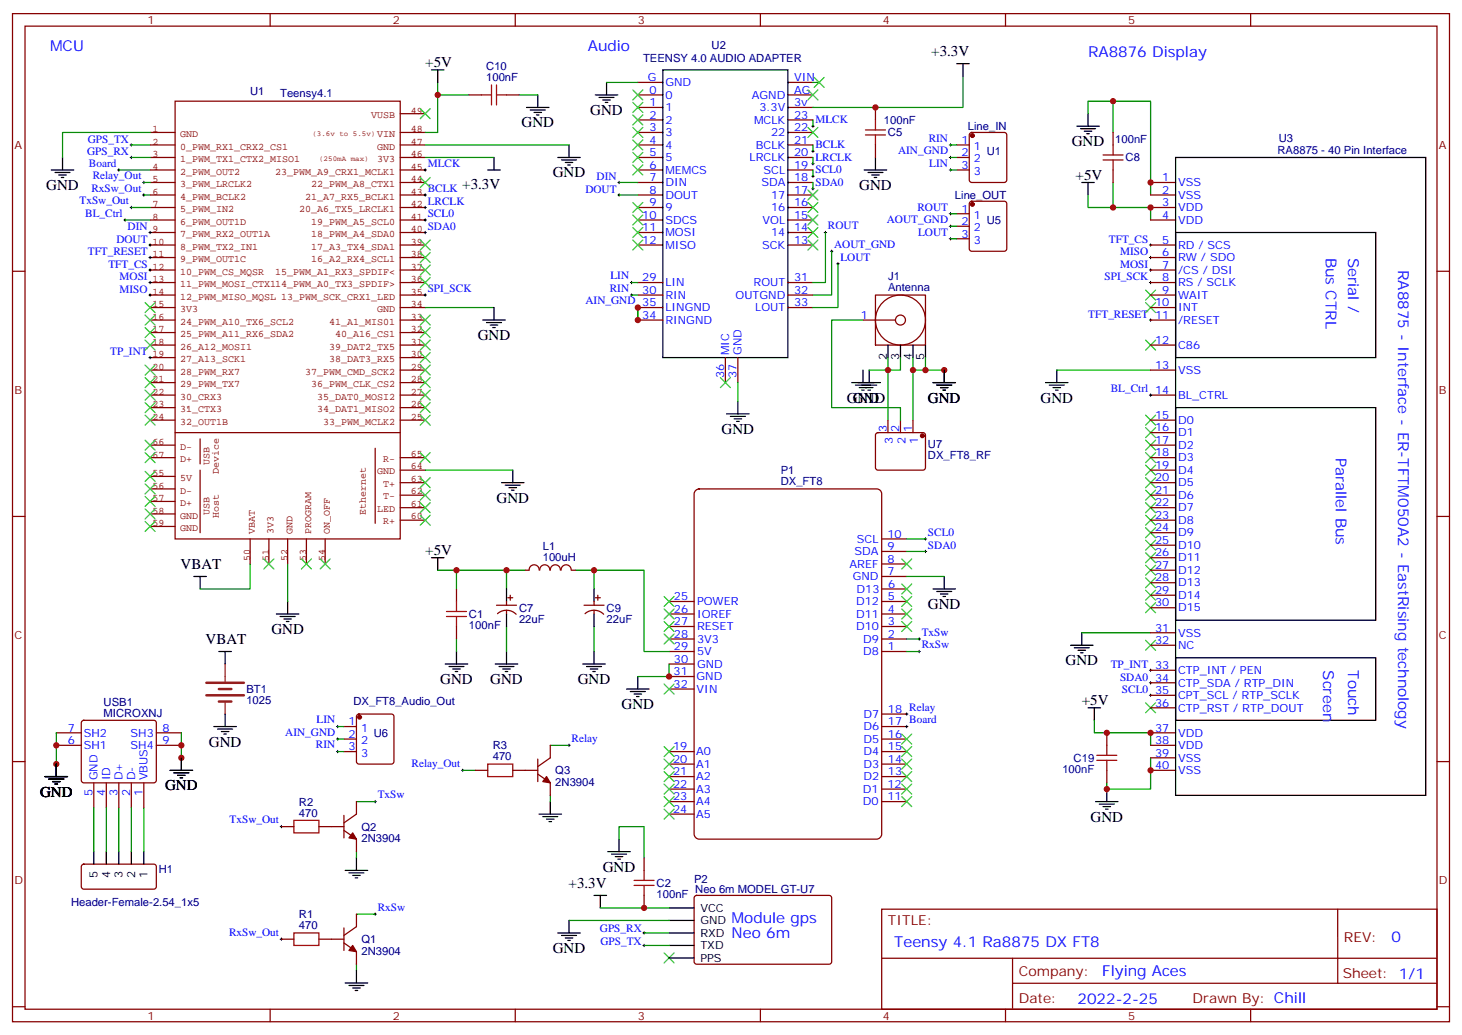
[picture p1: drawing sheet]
<svg xmlns="http://www.w3.org/2000/svg" width="412mm" height="292mm" viewBox="0 0 412 292" stroke-linecap="round" stroke-linejoin="round" font-family="sans-serif">
<g fill="none" stroke="#870000" stroke-width=".35">
<path d="M3.5 3.8h405.4v284.4h-405.4zM7.1 7.4h398.2v277.3h-398.2zM76.2 3.8v3.6M145.3 3.8v3.6M214.5 3.8v3.6M283.6 3.8v3.6M352.8 3.8v3.6M132.3 26.8h3.5M142.9 26.8h3.5M179.9 23.2h7.1M179.9 26.8h7.1M179.9 30.3h7.1"/>
<path d="M179.9 33.8h7.1M179.9 37.4h7.1M222.2 23.2h7.1M222.2 26.8h7.1M222.2 30.3h7.1M222.2 33.8h7.1M222.2 37.4h7.1M246.9 30.3v3.5M273.6 37.6l.5-.2h9.2l.5 .2 .2 .5v12.7l-.2 .5-.5 .2h-9.2l-.5-.3-.2-.4v-12.7zM314 37.4v3.5M179.9 40.9h7.1M179.9 44.4h7.1"/>
<path d="M179.9 47.9h7.1M179.9 51.5h7.1M179.9 55h7.1M179.9 58.5h7.1M222.2 40.9h7.1M222.2 44.4h7.1M222.2 47.9h7.1M222.2 51.5h7.1M222.2 55h7.1M222.2 58.5h7.1M246.9 40.9v3.5M269.9 40.9h3.5"/>
<path d="M269.9 44.4h3.5M269.9 47.9h3.5M273.6 57l.5-.2h9.2l.5 .2 .2 .5v12.7l-.2 .5-.5 .2h-9.2l-.5-.3-.2-.4v-12.7zM314 47.9v3.6M324.6 51.5h7M324.6 55h7M324.6 58.5h7M3.5 76.5h3.6M179.9 62.1h7.1M179.9 65.6h7.1M179.9 69.1h7.1M179.9 79.7h7.1"/>
<path d="M222.2 62.1h7.1M222.2 65.6h7.1M222.2 69.1h7.1M222.2 79.7h7.1M269.9 60.3h3.5M269.9 63.8h3.5M269.9 67.3h3.5M324.6 62.1h7M324.6 69.1h7M324.6 79.7h7M324.6 72.6h7M324.6 76.2h7"/>
<path d="M405.3 76.5h3.6M179.9 83.2h7.1M179.9 90.3h7.1M179.9 86.7h7.1M222.2 83.2h7.1M222.2 86.7h7.1M243.4 90.3h9.2M246.9 83.2h14.2v14.1h-14.2zM324.6 83.2h7M324.6 90.3h7M324.6 86.7h7M324.6 97.3h7"/>
<path d="M204.6 100.9v7M208.1 100.9v7M250.5 118.5v3.5M254 118.5v3.5M257.5 118.5v3.5M324.6 104.4h7M324.6 111.4h7M324.6 118.5h7M247.2 122.2l.4-.2h12.7l.5 .2 .3 .5-.1 9.5-.7 .4-12.9-.1-.5-.6v-9.2zM324.6 122h7M324.6 125.6h7M324.6 129.1h7"/>
<path d="M324.6 132.6h7M324.6 136.1h7M324.6 139.7h7M3.5 145.7h3.6M248.7 159.1h7.1M248.7 155.5h7.1M248.7 152h7.1M324.6 143.2h7M324.6 146.7h7M324.6 150.2h7M324.6 153.8h7M324.6 157.3h7"/>
<path d="M405.3 145.7h3.6M128.8 166.1v3.6M128.8 176.7v3.5M140.1 170.7h5.6M140.3 173.1a3.8 3.8 0 0 1 5.3 .2M142.9 169.7v1M142.9 172.1v1.1M143.2 168.6h1.4M143.9 167.9v1.4M148.2 160.8h1M149.3 160.8a1.41 1.41 0 0 1 1.4-1.5 1.41 1.41 0 0 1 1.4 1.5M152.3 160.8a1.41 1.41 0 0 1 1.4-1.5 1.41 1.41 0 0 1 1.4 1.5"/>
<path d="M155.2 160.8a1.41 1.41 0 0 1 1.5-1.5 1.41 1.41 0 0 1 1.4 1.5M158.3 160.8a1.41 1.41 0 0 1 1.4-1.5 1.41 1.41 0 0 1 1.4 1.5M161.2 160.8h1.1M164.7 170.7h5.7M165 173.1a3.8 3.8 0 0 1 5.3 .2M167.6 169.7v1M167.6 172.1v1.1M167.9 168.6h1.4M168.6 167.9v1.4M188.7 176.7h7.1M188.7 173.2h7.1M188.7 169.7h7.1"/>
<path d="M248.7 176.7h7.1M248.7 173.2h7.1M248.7 169.7h7.1M248.7 166.1h7.1M248.7 162.6h7.1M324.6 160.8h7M324.6 164.4h7M324.6 167.9h7M324.6 171.4h7M324.6 178.5h7M188.7 183.8h7.1M188.7 180.2h7.1"/>
<path d="M188.7 187.3h7.1M188.7 190.8h7.1M188.7 194.3h7.1M248.7 183.8h7.1M248.7 180.2h7.1M324.6 182h7M324.6 189.1h7M324.6 192.6h7M324.6 196.1h7M324.6 199.6h7M3.5 214.8h3.6M15.9 206.7h7"/>
<path d="M15.9 210.2h7M23.2 203.4l.4-.2h19.8l.5 .2 .2 .5v16.2l-.2 .5-.5 .2h-19.8l-.5-.2-.2-.5v-16.2zM44.1 206.7h7.1M44.1 210.2h7.1M97 212h3.5M97 208.5h3.5M97 204.9h3.5M100.8 201.6l.4-.2h9.2l.5 .2 .2 .5v12.7l-.2 .5-.5 .2h-9.2l-.5-.2-.2-.5v-12.7zM134.1 217.3h3.5M144.6 217.3h7.1M151.7 218.3l3.5 2.5v3.5M151.7 214.1v6.4"/>
<path d="M155.2 210.2v3.5l-3.5 2.5M188.7 219h7.1M188.7 215.5h7.1M188.7 212h7.1M248.7 219h7.1M248.7 215.5h7.1M248.7 212h7.1M248.7 208.5h7.1M248.7 204.9h7.1M248.7 201.4h7.1M312.2 206.7v3.5M312.2 217.3v3.5"/>
<path d="M324.6 206.7h7M324.6 210.2h7M324.6 213.7h7M324.6 217.3h7M405.3 214.8h3.6M26.5 220.8v7.1M30 220.8v7.1M33.5 220.8v7.1M37 220.8v7.1M40.6 220.8v7.1M79.4 233.2h3.5M90 233.2h7"/>
<path d="M97 234.2l3.5 2.5v3.5M97 230v6.3M100.5 226.1v3.5l-3.5 2.5M188.7 226.1h7.1M188.7 222.6h7.1M188.7 229.6h7.1M248.7 226.1h7.1M248.7 222.6h7.1M23.2 243.9l.4-.2 20.1 .1 .4 .6-.1 6-.6 .4-20-.1-.5-.6v-5.7zM100.5 257.8v3.6l-3.5 2.4M181.7 242v3.5M181.7 252.6v3.5"/>
<path d="M196 252.8l.5-.2h37.7l.4 .7-.1 18.2-.6 .5-37.7-.1-.4-.6v-18zM248.7 256.4h156.6v28.3h-156.6zM377.3 256.5v20.8M79.4 264.9h3.5M90 264.9h7M97 266l3.5 2.4v3.6M97 261.7v6.4M248.7 270.3h156.5M285.6 277.3h119.6M285.6 270.3v14.1M3.5 284h3.6M76.2 284.7v3.5"/>
<path d="M145.3 284.7v3.5M214.5 284.7v3.5M283.6 284.7v3.5M352.8 284.7v3.5M405.3 284h3.6"/>
<circle cx="254" cy="90.3" r="7.1"/>
<circle cx="254" cy="90.3" r="1.41"/>
</g>
<g fill="none" stroke="#000" stroke-width=".35">
<path d="M121.7 19.7h3.5M123.5 19.7v3.5M187 19.7h35.2v81.2h-35.2zM269.9 18h3.5M271.6 18v3.5M148.5 30.3h6.4M149.6 31h4.2M150.6 31.7h2.2M151.3 32.4h.7M151.7 26.8v3.5M167.9 26.8h6.4M169 27.5h4.2"/>
<path d="M170 28.2h2.2M170.7 28.9h.7M171.1 23.2v3.6M303.7 35.6h6.4M304.8 36.3h4.2M305.9 37h2.1M306.6 37.7h.7M306.9 32.1v3.5M14.5 47.9h6.3M15.5 48.6h4.3M16.6 49.4h2.1M17.3 50.1h.7"/>
<path d="M17.6 44.4v3.5M137.6 47.9h3.5M139.3 44.4v3.5M157.3 44.4h6.4M158.4 45.1h4.2M159.5 45.8h2.1M160.2 46.5h.7M160.5 40.9v3.5M243.8 47.9h6.3M244.8 48.6h4.3M245.9 49.4h2.1M246.6 50.1h.7"/>
<path d="M246.9 44.4v3.5M305.2 51.5h3.5M306.9 51.5v3.5M331.6 44.4h70.6v179.9h-70.6zM331.6 65.6h56.5v35.3h-56.5zM136.2 90.3h6.3M137.2 91h4.3M138.3 91.7h2.1M139 92.4h.7M139.3 86.7v3.6M250.5 97.3v3.6M254 97.3v3.6"/>
<path d="M257.5 97.3v3.6M261.1 97.3v3.6M205 116.7h6.3M206 117.4h4.3M207.1 118.1h2.1M207.8 118.9h.7M208.1 113.2v3.5M242 107.9h6.4M243.1 108.6h4.2M244.1 109.3h2.1M244.8 110h.7M245.2 104.4v3.5"/>
<path d="M263.2 107.9h6.3M264.2 108.6h4.3M265.3 109.3h2.1M266 110h.7M266.3 104.4v3.5M294.9 107.9h6.4M296 108.6h4.2M297 109.3h2.2M297.7 110h.7M298.1 104.4v3.5M331.6 115h56.5v59.9h-56.5zM141.5 136.1h6.3"/>
<path d="M142.5 136.8h4.3M143.6 137.5h2.1M144.3 138.3h.7M144.6 132.6v3.5M121.7 157.3h3.5M123.5 157.3v3.5M54.7 162.6h3.5M56.4 162.6v3.5M78 173.2h6.3M79 173.9h4.3M80.1 174.6h2.1M80.8 175.3h.7"/>
<path d="M81.1 169.7v3.5M142.9 166.1v3.6M142.9 173.2v3.5M167.6 166.1v3.6M167.6 173.2v3.5M263.2 166.1h6.3M264.2 166.8h4.3M265.3 167.5h2.1M266 168.2h.7M266.3 162.6v3.5M305.2 178.5v3.5M61.7 183.8h3.6"/>
<path d="M63.5 183.8v3.5M125.6 187.3h6.3M126.6 188h4.3M127.7 188.7h2.1M128.4 189.4h.7M128.8 183.8v3.5M139.7 187.3h6.3M140.8 188h4.2M141.8 188.7h2.1M142.5 189.4h.7M142.9 183.8v3.5M164.4 187.3h6.3"/>
<path d="M165.5 188h4.2M166.5 188.7h2.1M167.2 189.4h.7M167.6 183.8v3.5M176.7 194.3h6.4M177.8 195.1h4.2M178.9 195.8h2.1M179.6 196.5h.7M179.9 190.8v3.5M302 182h6.3M303 182.7h4.3M304.1 183.4h2.1"/>
<path d="M304.8 184.1h.7M306.9 199.6h3.5M308.7 199.6v3.6M331.6 185.5h56.5v17.7h-56.5zM12.7 219h6.3M13.8 219.7h4.2M15.9 215.5v3.5M48 217.3h6.3M49 218h4.3M50.1 218.7h2.1M50.8 219.4h.7M51.2 213.7v3.6"/>
<path d="M60.3 204.9h6.4M61.4 205.6h4.2M62.4 206.3h2.2M63.1 207h.8M63.5 201.4v3.5M14.8 220.5h2.1M15.5 221.2h.7M152 229.6h6.4M153.1 230.3h4.2M154.2 231h2.1M154.9 231.7h.7M155.2 226.1v3.5"/>
<path d="M174.6 236.7v3.5M309 226.1h6.4M310.1 226.8h4.2M311.1 227.5h2.2M311.9 228.2h.7M312.2 222.6v3.5M26.5 240.2v3.5M30 240.2v3.5M33.5 240.2v3.5M37 240.2v3.5M40.6 240.2v3.5M97.4 245.5h6.3"/>
<path d="M98.4 246.2h4.3M99.5 246.9h2.1M100.2 247.6h.7M100.5 242v3.5M160.5 259.6v3.5M167.6 252.6h3.5M169.3 252.6v3.5M171.4 240.2h6.4M172.5 240.9h4.2M173.6 241.6h2.1M174.3 242.3h.7M188.7 256.1h7.1"/>
<path d="M188.7 259.6h7.1M97.4 277.2h6.3M98.4 278h4.3M99.5 278.7h2.1M100.2 279.4h.7M100.5 273.7v3.5M157.3 263.1h6.4M158.4 263.8h4.2M159.5 264.5h2.1M160.2 265.3h.7M188.7 263.1h7.1M188.7 266.7h7.1"/>
<path d="M188.7 270.2h7.1"/>
</g>
<g fill="none" stroke="#008700" stroke-width=".35">
<path d="M42.3 37.4h-24.7v7M123.5 23.2v14.2h-3.6M123.5 26.8h8.8M146.4 26.8h5.3M171.1 23.2h8.8M229.3 23.2h1.8M229.3 33.8v1.8M271.6 21.5v8.8h-42.3M306.9 32.1v-3.6h17.7v26.5M314 28.5v8.9M33.5 47.9h8.8M37 40.9h5.3"/>
<path d="M37 44.4h5.3M37 58.5h5.3M40.6 51.5h1.7M40.6 55h1.7M119.9 40.9h40.6M119.9 44.4h19.4M174.6 51.5h5.3M174.6 55h5.3M229.3 40.9v1.8M229.3 44.4v1.8M229.3 47.9v1.8M229.3 51.5v1.7"/>
<path d="M268.1 40.9h1.8M268.1 44.4h1.8M268.1 47.9h1.8M306.9 55v3.5h17.7v3.6M314 51.5v7M35.3 62.1h7M178.2 79.7h1.7M232.8 65.6v14.1h-3.5M234.6 70.9v12.3h-5.3M236.4 74.4v12.3h-7.1M268.1 60.3h1.8M268.1 63.8h1.8"/>
<path d="M268.1 67.3h1.8M119.9 86.7h19.4M178.2 83.2h1.7M179.9 86.7v3.6M243.4 90.3h-8.8v24.7h19.4v3.5M208.1 107.9v5.3M250.5 100.9v17.6M254 100.9v3.5h-8.8M257.5 100.9v17.6M261.1 100.9v3.5h-3.6M261.1 104.4h5.2M298.1 104.4h26.5"/>
<path d="M119.9 132.6h24.7M70.6 159.1v7h-14.2M81.1 159.1v10.6M255.8 152h5.3M255.8 155.5h5.3M123.5 160.8h24.7M128.8 160.8v5.3M142.9 160.8v5.3M142.9 176.7v7.1M162.3 160.8h19.4v23h7M167.6 160.8v5.3M167.6 176.7v7.1"/>
<path d="M255.8 162.6h10.5M305.2 178.5h19.4M128.8 180.2v3.6M188.7 187.3v3.5h-8.8M255.8 180.2h3.5M255.8 183.8h3.5M15.9 206.7v8.8M51.2 206.7v7M95.2 208.5h1.8M95.2 204.9h1.8M95.2 212h1.8M130.5 217.3h3.6"/>
<path d="M155.2 210.2h5.3M308.7 203.2v3.5h15.9v3.5M324.6 213.7v8.9h-12.4v-1.8M26.5 227.9v12.3M30 227.9v12.3M33.5 227.9v12.3M37 227.9v12.3M40.6 227.9v12.3M100.5 226.1h5.3M155.2 224.3v1.8M174.6 236.7v-3.5h7.1v8.8M100.5 240.2v1.8"/>
<path d="M100.5 257.8h5.3M160.5 259.6h28.2M169.3 256.1h19.4M100.5 272v1.7M181.7 263.1h7M181.7 266.7h7"/>
</g>
<g fill="none" stroke="#000" stroke-width=".28">
<path d="M229 35.6h.7M229.3 35.2v.7M33.2 47.9h.7M33.5 47.6v.7M36.7 44.4h.7M36.7 40.9h.7M36.7 58.5h.7M37 40.5v.7M37 44.1v.7M37 58.2v.7M40.2 55h.7M40.2 51.5h.7"/>
<path d="M40.6 51.1v.7M40.6 54.6v.8M119.6 55h.7M119.6 47.9h.7M119.6 58.5h.7M119.9 47.6v.7M119.9 54.6v.8M119.9 58.2v.7M174.3 55h.7M174.3 51.5h.7M174.6 51.1v.7M174.6 54.6v.8"/>
<path d="M229 42.7h.7M229 46.2h.7M229 53.2h.7M229 49.7h.7M229.3 42.3v.7M229.3 45.8v.7M229.3 49.4v.7M229.3 52.9v.7M267.8 44.4h.7M267.8 40.9h.7M267.8 47.9h.7M268.1 40.5v.7"/>
<path d="M268.1 44.1v.7M268.1 47.6v.7M268.1 59.9v.7M34.9 62.1h.7M35.3 61.7v.7M42 69.1h.7M42 72.6h.7M42 76.2h.7M42 79.7h.7M42 65.6h.7M42.3 65.2v.7M42.3 68.8v.7"/>
<path d="M42.3 72.3v.7M42.3 75.8v.7M42.3 79.3v.7M119.6 65.6h.7M119.6 62.1h.7M119.9 61.7v.7M119.9 65.2v.7M177.8 79.7h.7M178.2 79.3v.7M232.5 65.6h.7M232.8 65.2v.7M234.2 70.9h.7"/>
<path d="M234.6 70.5v.7M236 74.4h.7M236.4 74v.8M267.8 63.8h.7M267.8 67.3h.7M267.8 60.3h.7M268.1 63.5v.7M268.1 67v.7M324.2 69.1h.7M324.2 72.6h.7M324.2 76.2h.7M324.2 79.7h.7"/>
<path d="M324.6 68.8v.7M324.6 72.3v.7M324.6 75.8v.7M324.6 79.3v.7M42 83.2h.7M42.3 82.9v.7M119.6 83.2h.7M119.9 82.9v.7M177.8 83.2h.7M178.2 82.9v.7M179.6 86.7h.7M179.9 86.4v.7"/>
<path d="M324.2 90.3h.7M324.6 89.9v.7M42 100.9h.7M42.3 100.5v.7M324.2 111.4h.7M324.6 111.1v.7M260.7 152h.7M260.7 155.5h.7M261.1 151.7v.7M261.1 155.2v.7M259.3 179.9v.7M258.9 180.2h.7"/>
<path d="M258.9 183.8h.7M259.3 183.4v.7M324.2 189.1h.7M324.2 196.1h.7M324.2 192.6h.7M324.6 188.7v.7M324.6 192.2v.7M324.6 195.8v.7M94.9 204.9h.7M94.9 212h.7M94.9 208.5h.7M95.2 204.6v.7"/>
<path d="M95.2 208.1v.7M95.2 211.6v.7M130.2 217.3h.7M130.5 216.9v.7M160.2 210.2h.7M160.5 209.9v.7M255.4 201.4h.7M255.4 204.9h.7M255.8 201v.8M255.8 204.6v.7M79 233.2h.7M79.4 232.8v.7"/>
<path d="M105.5 226.1h.7M105.8 225.7v.7M105.5 257.8h.7M105.8 257.5v.7M79 264.9h.7M79.4 264.5v.8M181.3 266.7h.7M181.3 263.1h.7M181.7 262.8v.7M181.7 266.3v.7"/>
</g>
<g fill="none" stroke="#3c3" stroke-width=".35">
<path d="M118.5 30.7l2.9 2.8M121.4 30.7l-2.9 2.8M178.5 25.4l2.8 2.8M178.5 28.9l2.8 2.8M178.5 32.4l2.8 2.8M178.5 35.9l2.8 2.9M178.5 39.5l2.8 2.8M181.3 25.4l-2.8 2.8M181.3 28.9l-2.8 2.8M181.3 32.4l-2.8 2.8M181.3 35.9l-2.8 2.9M181.3 39.5l-2.8 2.8"/>
<path d="M227.9 35.9l2.8 2.9M227.9 25.4l2.8 2.8M229.7 21.8l2.8 2.9M230.7 35.9l-2.8 2.9M230.7 25.4l-2.8 2.8M232.5 21.8l-2.8 2.9M118.5 50.1l2.9 2.8M121.4 50.1l-2.9 2.8M178.5 43l2.8 2.8M178.5 46.5l2.8 2.9M178.5 57.1l2.8 2.8M181.3 43l-2.8 2.8"/>
<path d="M181.3 46.5l-2.8 2.9M181.3 57.1l-2.8 2.8M227.9 57.1l2.8 2.8M227.9 53.6l2.8 2.8M230.7 57.1l-2.8 2.8M230.7 53.6l-2.8 2.8M118.5 78.3l2.9 2.8M118.5 74.8l2.9 2.8M118.5 71.2l2.9 2.8M118.5 67.7l2.9 2.8M121.4 78.3l-2.9 2.8M121.4 74.8l-2.9 2.8"/>
<path d="M121.4 71.2l-2.9 2.8M121.4 67.7l-2.9 2.8M178.5 60.6l2.8 2.9M178.5 64.2l2.8 2.8M178.5 67.7l2.8 2.8M181.3 60.6l-2.8 2.9M181.3 64.2l-2.8 2.8M181.3 67.7l-2.8 2.8M227.9 67.7l2.8 2.8M227.9 64.2l2.8 2.8M227.9 60.6l2.8 2.9M230.7 67.7l-2.8 2.8"/>
<path d="M230.7 64.2l-2.8 2.8M230.7 60.6l-2.8 2.9M40.9 92.4l2.8 2.8M40.9 95.9l2.8 2.8M40.9 88.9l2.8 2.8M40.9 85.3l2.8 2.9M43.7 92.4l-2.8 2.8M43.7 95.9l-2.8 2.8M43.7 88.9l-2.8 2.8M43.7 85.3l-2.8 2.9M118.5 95.9l2.9 2.8M118.5 92.4l2.9 2.8"/>
<path d="M118.5 88.9l2.9 2.8M118.5 99.4l2.9 2.9M121.4 88.9l-2.9 2.8M121.4 95.9l-2.9 2.8M121.4 99.4l-2.9 2.9M121.4 92.4l-2.9 2.8M323.1 95.9l2.9 2.8M323.1 85.3l2.9 2.9M323.1 81.8l2.9 2.8M326 95.9l-2.9 2.8M326 85.3l-2.9 2.9M326 81.8l-2.9 2.8"/>
<path d="M40.9 117.1l2.8 2.8M40.9 113.6l2.8 2.8M40.9 110l2.8 2.9M40.9 103l2.8 2.8M40.9 106.5l2.8 2.8M43.7 117.1l-2.8 2.8M43.7 113.6l-2.8 2.8M43.7 110l-2.8 2.9M43.7 103l-2.8 2.8M43.7 106.5l-2.8 2.8M118.5 113.6l2.9 2.8M118.5 117.1l2.9 2.8"/>
<path d="M118.5 103l2.9 2.8M118.5 106.5l2.9 2.8M118.5 110l2.9 2.9M121.4 106.5l-2.9 2.8M121.4 117.1l-2.9 2.8M121.4 113.6l-2.9 2.8M121.4 103l-2.9 2.8M121.4 110l-2.9 2.9M203.2 106.5l2.8 2.8M206 106.5l-2.8 2.8M323.1 117.1l2.9 2.8M326 117.1l-2.9 2.8"/>
<path d="M40.9 124.1l2.8 2.9M40.9 127.7l2.8 2.8M40.9 133l2.8 2.8M40.9 136.5l2.8 2.8M43.7 124.1l-2.8 2.9M43.7 127.7l-2.8 2.8M43.7 133l-2.8 2.8M43.7 136.5l-2.8 2.8M118.5 127.7l2.9 2.8M118.5 134.7l2.9 2.8M118.5 138.3l2.9 2.8M121.4 127.7l-2.9 2.8"/>
<path d="M121.4 134.7l-2.9 2.8M121.4 138.3l-2.9 2.8M323.1 120.6l2.9 2.8M323.1 124.1l2.9 2.9M323.1 127.7l2.9 2.8M323.1 131.2l2.9 2.8M323.1 134.7l2.9 2.8M323.1 138.3l2.9 2.8M326 120.6l-2.9 2.8M326 124.1l-2.9 2.9M326 127.7l-2.9 2.8M326 131.2l-2.9 2.8"/>
<path d="M326 134.7l-2.9 2.8M326 138.3l-2.9 2.8M40.9 140l2.8 2.8M40.9 143.5l2.8 2.9M40.9 147.1l2.8 2.8M43.7 140l-2.8 2.8M43.7 143.5l-2.8 2.9M43.7 147.1l-2.8 2.8M74.4 157.7l2.9 2.8M77.3 157.7l-2.9 2.8M85 157.7l2.8 2.8M87.8 157.7l-2.8 2.8"/>
<path d="M90.3 157.7l2.8 2.8M93.1 157.7l-2.8 2.8M118.5 141.8l2.9 2.8M118.5 145.3l2.9 2.8M121.4 145.3l-2.9 2.8M121.4 141.8l-2.9 2.8M254.4 157.7l2.8 2.8M257.2 157.7l-2.8 2.8M323.1 141.8l2.9 2.8M323.1 145.3l2.9 2.8M323.1 148.8l2.9 2.9M323.1 152.4l2.9 2.8"/>
<path d="M323.1 155.9l2.9 2.8M323.1 159.4l2.9 2.8M326 141.8l-2.9 2.8M326 145.3l-2.9 2.8M326 148.8l-2.9 2.9M326 152.4l-2.9 2.8M326 155.9l-2.9 2.8M326 159.4l-2.9 2.8M187.3 168.2l2.8 2.9M187.3 171.8l2.8 2.8M187.3 175.3l2.8 2.8M187.3 178.8l2.8 2.8"/>
<path d="M190.1 168.2l-2.8 2.9M190.1 171.8l-2.8 2.8M190.1 175.3l-2.8 2.8M190.1 178.8l-2.8 2.8M254.4 175.3l2.8 2.8M254.4 171.8l2.8 2.8M254.4 164.7l2.8 2.8M254.4 168.2l2.8 2.9M257.2 175.3l-2.8 2.8M257.2 171.8l-2.8 2.8M257.2 164.7l-2.8 2.8M257.2 168.2l-2.8 2.9"/>
<path d="M323.1 162.9l2.9 2.9M323.1 166.5l2.9 2.8M323.1 170l2.9 2.8M326 162.9l-2.9 2.9M326 166.5l-2.9 2.8M326 170l-2.9 2.8M187.3 192.9l2.8 2.9M190.1 192.9l-2.8 2.9M323.1 180.6l2.9 2.8M323.1 198.2l2.9 2.8M326 180.6l-2.9 2.8M326 198.2l-2.9 2.8"/>
<path d="M187.3 217.6l2.8 2.9M187.3 214.1l2.8 2.8M187.3 210.6l2.8 2.8M190.1 217.6l-2.8 2.9M190.1 214.1l-2.8 2.8M190.1 210.6l-2.8 2.8M254.4 217.6l2.8 2.9M254.4 214.1l2.8 2.8M254.4 210.6l2.8 2.8M254.4 207l2.8 2.9M257.2 207l-2.8 2.9M257.2 214.1l-2.8 2.8"/>
<path d="M257.2 217.6l-2.8 2.9M257.2 210.6l-2.8 2.8M187.3 228.2l2.8 2.8M187.3 224.7l2.8 2.8M187.3 221.2l2.8 2.8M190.1 228.2l-2.8 2.8M190.1 224.7l-2.8 2.8M190.1 221.2l-2.8 2.8M254.4 224.7l2.8 2.8M254.4 221.2l2.8 2.8M257.2 224.7l-2.8 2.8M257.2 221.2l-2.8 2.8"/>
<path d="M187.3 268.8l2.8 2.8M190.1 268.8l-2.8 2.8"/>
</g>
<g fill="none" stroke="#850000" stroke-width=".35">
<path d="M42.3 37.4h7.1M49.4 28.5h63.5v123.5h-63.5zM112.9 37.4h7M112.9 32.1h7M42.3 58.5h7.1M42.3 55h7.1M42.3 51.5h7.1M42.3 47.9h7.1M42.3 44.4h7.1M42.3 40.9h7.1M112.9 58.5h7M112.9 55h7"/>
<path d="M112.9 51.5h7M112.9 47.9h7M112.9 44.4h7M112.9 40.9h7M42.3 69.1h7.1M42.3 72.6h7.1M42.3 76.2h7.1M42.3 79.7h7.1M42.3 65.6h7.1M42.3 62.1h7.1M112.9 69.1h7M112.9 72.6h7"/>
<path d="M112.9 76.2h7M112.9 79.7h7M112.9 65.6h7M112.9 62.1h7M42.3 83.2h7.1M42.3 86.7h7.1M42.3 90.3h7.1M42.3 93.8h7.1M42.3 97.3h7.1M112.9 83.2h7M112.9 86.7h7M112.9 90.3h7"/>
<path d="M112.9 93.8h7M112.9 97.3h7M42.3 100.9h7.1M42.3 104.4h7.1M42.3 107.9h7.1M42.3 111.4h7.1M42.3 115h7.1M42.3 118.5h7.1M52.9 115h.1M112.9 100.9h7M112.9 104.4h7M112.9 107.9h7"/>
<path d="M112.9 111.4h7M112.9 115h7M112.9 118.5h7M42.3 134.4h7.1M42.3 137.9h7.1M42.3 129.1h7.1M42.3 125.6h7.1M49.4 122h63.5M56.4 123.8v7M56.4 132.6v17.6M105.8 126.4v21.2M112.9 139.7h7"/>
<path d="M112.9 136.1h7M112.9 132.6h7M112.9 129.1h7M42.3 141.4h7.1M42.3 145h7.1M42.3 148.5h7.1M70.6 152v7.1M75.8 152v7.1M81.1 152v7.1M86.4 152v7.1M91.7 152v7.1M112.9 146.7h7"/>
<path d="M112.9 143.2h7"/>
</g>
<g fill="#870000" stroke="#870000" stroke-width=".35">
<path d="M99.5 266.7l1 1.7-2.1-.3z"/>
<path d="M99.5 234.9l1 1.8-2.1-.4z"/>
<path d="M154.2 219l1 1.8-2.1-.3z"/>
<circle cx="274.3" cy="38.2" r=".53"/>
<circle cx="274.3" cy="57.6" r=".53"/>
<circle cx="101.4" cy="202.3" r=".53"/>
<circle cx="260.2" cy="122.9" r=".53"/>
</g>
<path d="M196.1 138.5l1.1-.6h50.1a1.41 1.41 0 0 1 1.4 1.4v96a1.51 1.51 0 0 1-1.4 1.4h-50.1a1.51 1.51 0 0 1-1.4-1.4v-96z" fill="none" stroke="#800000" stroke-width=".35"/>
<path d="M58.2 192.6h10.6M58.2 196.1h10.6M61.7 194.3h3.6M61.7 197.9h3.6" fill="none" stroke="#8c2424" stroke-width=".71"/>
<path d="M63.5 187.3v4.9M63.5 197.9v3.5" fill="none" stroke="#8c2424" stroke-width=".35"/>
<g fill="none" stroke="#a10000" stroke-width=".35">
<path d="M135.8 26.8h2.8M138.6 24v5.6M140.1 26.8h2.8M140.1 24v5.6M244.1 36.7h5.7M244.1 38.1h5.7M246.9 33.8v2.9M246.9 38.1v2.8M311.1 43.7h5.7M311.1 45.1h5.7M314 40.9v2.8M314 45.1v2.8"/>
<path d="M125.9 172.5h5.7M125.9 173.9h5.7M128.8 169.7v2.8M128.8 173.9v2.8M137.6 215.5h7v3.5h-7zM309.4 213h5.6M309.4 214.5h5.6M312.2 210.2v2.8M312.2 214.5v2.8M82.9 231.4h7.1v3.5h-7.1zM178.9 248.3h5.6M178.9 249.7h5.6"/>
<path d="M181.7 245.5v2.8M181.7 249.7v2.9M82.9 263.1h7.1v3.6h-7.1z"/>
</g>
<g fill="#c00">
<circle cx="314" cy="28.5" r=".88"/>
<circle cx="312.2" cy="222.6" r=".88"/>
<circle cx="324.6" cy="217.3" r=".88"/>
<circle cx="324.6" cy="206.7" r=".88"/>
<circle cx="324.6" cy="58.5" r=".88"/>
<circle cx="314" cy="58.5" r=".88"/>
<circle cx="324.6" cy="51.5" r=".88"/>
<circle cx="179.9" cy="90.3" r=".88"/>
<circle cx="179.9" cy="86.7" r=".88"/>
<circle cx="123.5" cy="26.8" r=".88"/>
<circle cx="188.7" cy="190.8" r=".88"/>
<circle cx="128.8" cy="160.8" r=".88"/>
<circle cx="142.9" cy="160.8" r=".88"/>
<circle cx="167.6" cy="160.8" r=".88"/>
<circle cx="181.7" cy="256.1" r=".88"/>
<circle cx="312.2" cy="206.7" r=".88"/>
<circle cx="246.9" cy="30.3" r=".88"/>
<circle cx="15.9" cy="215.5" r=".88"/>
<circle cx="15.9" cy="210.2" r=".88"/>
<circle cx="51.2" cy="213.7" r=".88"/>
<circle cx="51.2" cy="210.2" r=".88"/>
<circle cx="250.5" cy="104.4" r=".88"/>
<circle cx="257.5" cy="104.4" r=".88"/>
<circle cx="266.3" cy="104.4" r=".88"/>
<circle cx="261.1" cy="104.4" r=".88"/>
</g>
<g fill="none" stroke="#000" stroke-width=".35">
<path d="M240.2 107.9h6.4M241.3 108.6h4.2M242.4 109.3h2.1M243.1 110h.7M243.4 104.4v3.5M263.2 107.9h6.3M264.2 108.6h4.3M265.3 109.3h2.1M266 110h.7M266.3 104.4v3.5M12.7 219h6.3M13.8 219.7h4.2"/>
<path d="M15.9 215.5v3.5M48 217.3h6.3M49 218h4.3M50.1 218.7h2.1M50.8 219.4h.7M51.2 213.7v3.6M14.8 220.5h2.1M15.5 221.2h.7"/>
</g>
<g font-size="4.2" fill="#00f">
<text x="14.1" y="14.4">MCU</text>
<text x="165.8" y="14.4">Audio</text>
<text x="306.9" y="16.2">RA8876 Display</text>
<text x="373.9" y="72.6" transform="rotate(90 373.9 72.6)">Bus CTRL</text>
<text x="380.3" y="72.6" transform="rotate(90 380.3 72.6)">Serial /</text>
<text x="394.4" y="76.2" transform="rotate(90 394.4 76.2)">RA8875 - Interface - ER-TFTM050A2 - EastRising technology</text>
<text x="376.8" y="129.1" transform="rotate(90 376.8 129.1)">Parallel Bus</text>
<text x="373.2" y="189.1" transform="rotate(90 373.2 189.1)">Screen</text>
<text x="380.3" y="189.1" transform="rotate(90 380.3 189.1)">Touch</text>
<text x="206.4" y="260.3">Module gps</text>
<text x="206.4" y="264.6">Neo 6m</text>
<text x="252.2" y="267">Teensy 4.1 Ra8875 DX FT8</text>
<text x="392.5" y="265.7">0</text>
<text x="310.9" y="275.3">Flying Aces</text>
<text x="304" y="283.1">2022-2-25</text>
</g>
<g font-size="4.2">
<text x="262.7" y="15.8">+3.3V</text>
<text x="119.9" y="19">+5V</text>
<text x="147.1" y="35.9">GND</text>
<text x="166.5" y="32.4">GND</text>
<text x="302.3" y="41.2">GND</text>
<text x="13.1" y="53.6">GND</text>
<text x="130.4" y="53.2">+3.3V</text>
<text x="155.9" y="50.1">GND</text>
<text x="242.4" y="53.6">GND</text>
<text x="303.4" y="50.8">+5V</text>
<text x="134.8" y="95.9">GND</text>
<text x="238.8" y="113.6">GND</text>
<text x="240.6" y="113.6">GND</text>
<text x="261.8" y="113.6">GND</text>
<text x="293.5" y="113.6">GND</text>
<text x="203.6" y="122.4">GND</text>
<text x="140.1" y="141.8">GND</text>
<text x="50.9" y="160.5">VBAT</text>
<text x="119.9" y="156.6">+5V</text>
<text x="261.8" y="171.8">GND</text>
<text x="76.6" y="178.8">GND</text>
<text x="58" y="181.6">VBAT</text>
<text x="300.6" y="187.6">GND</text>
<text x="124.2" y="192.9">GND</text>
<text x="138.3" y="192.9">GND</text>
<text x="163" y="192.9">GND</text>
<text x="175.3" y="200">GND</text>
<text x="305.2" y="198.9">+5V</text>
<text x="58.9" y="210.6">GND</text>
<text x="11.3" y="224.7">GND</text>
<text x="46.6" y="222.9">GND</text>
<text x="307.6" y="231.7">GND</text>
<text x="170" y="245.9">GND</text>
<text x="160.4" y="250.4">+3.3V</text>
<text x="155.9" y="268.8">GND</text>
</g>
<g font-size="3.9" fill="#800">
<text x="250.5" y="261">TITLE:</text>
<text x="379.1" y="265.7">REV:</text>
<text x="287.4" y="275.2">Company:</text>
<text x="378.7" y="275.8">Sheet: 1/1</text>
<text x="287.4" y="282.9">Date:</text>
<text x="336.4" y="283">Drawn By: Chill</text>
</g>
<g font-size="3.2" fill="#800">
<text x="41.6" y="6.8">1</text>
<text x="110.8" y="6.8">2</text>
<text x="179.9" y="6.8">3</text>
<text x="249.1" y="6.8">4</text>
<text x="318.2" y="6.8">5</text>
<text x="4.1" y="41.9">A</text>
<text x="405.9" y="41.9">A</text>
<text x="4.1" y="111.1">B</text>
<text x="405.9" y="111.1">B</text>
<text x="4.1" y="180.2">C</text>
<text x="405.9" y="180.2">C</text>
<text x="4.1" y="249.4">D</text>
<text x="405.9" y="249.4">D</text>
<text x="41.6" y="287.7">1</text>
<text x="110.8" y="287.7">2</text>
<text x="179.9" y="287.7">3</text>
<text x="249.1" y="287.7">4</text>
<text x="318.2" y="287.7">5</text>
</g>
<g font-size="3.2" fill="#000080">
<text x="181.4" y="17.4">TEENSY 4.0 AUDIO ADAPTER</text>
<text x="200.7" y="13.8">U2</text>
<text x="137.1" y="22.9">100nF</text>
<text x="137.1" y="19.7">C10</text>
<text x="70.6" y="26.8">U1</text>
<text x="79" y="27.5">Teensy4.1</text>
<text x="249.3" y="35">100nF</text>
<text x="250.5" y="38.5">C5</text>
<text x="273" y="36.7">Line_IN</text>
<text x="314.6" y="40.3">100nF</text>
<text x="360.7" y="40.2">U3</text>
<text x="278.3" y="43.8">U1</text>
<text x="317.5" y="45.5">C8</text>
<text x="360.4" y="43.4">RA8875 - 40 Pin Interface</text>
<text x="269.4" y="56.1">Line_OUT</text>
<text x="278.3" y="63.2">U5</text>
<text x="250.5" y="82.2">Antenna</text>
<text x="250.5" y="79">J1</text>
<text x="261.8" y="129.4">DX_FT8_RF</text>
<text x="261.8" y="126.3">U7</text>
<text x="220.2" y="136.8">DX_FT8</text>
<text x="220.2" y="133.6">P1</text>
<text x="153.1" y="155">L1</text>
<text x="153.1" y="158.2">100uH</text>
<text x="146.4" y="172.5">C7</text>
<text x="171.1" y="172.6">C9</text>
<text x="132.3" y="177.5">100nF</text>
<text x="132.3" y="174.3">C1</text>
<text x="146.4" y="175.8">22uF</text>
<text x="171.1" y="175.7">22uF</text>
<text x="69.5" y="195.4">BT1</text>
<text x="29.2" y="202.1">MICROXNJ</text>
<text x="29.2" y="199.2">USB1</text>
<text x="69.5" y="198.6">1025</text>
<text x="99.7" y="198.9">DX_FT8_Audio_Out</text>
<text x="105.5" y="207.8">U6</text>
<text x="139" y="214.5">470</text>
<text x="139" y="211.3">R3</text>
<text x="302.9" y="214.9">C19</text>
<text x="156.6" y="221.6">2N3904</text>
<text x="156.6" y="218.4">Q3</text>
<text x="299.7" y="218.1">100nF</text>
<text x="84.3" y="227.2">R2</text>
<text x="84.3" y="230.3">470</text>
<text x="102" y="237.5">2N3904</text>
<text x="102" y="234.3">Q2</text>
<text x="44.8" y="246.2">H1</text>
<text x="185.2" y="250.1">C2</text>
<text x="195.8" y="249">P2</text>
<text x="196.1" y="251.8">Neo 6m MODEL GT-U7</text>
<text x="20" y="255.4">Header-Female-2.54_1x5</text>
<text x="185.2" y="253.3">100nF</text>
<text x="84.3" y="262.1">470</text>
<text x="84.3" y="259">R1</text>
<text x="102" y="269.2">2N3904</text>
<text x="102" y="266">Q1</text>
</g>
<g font-size="3.2" fill="#00f">
<text x="182.7" y="22.9">G</text>
<text x="224" y="22.9">VIN</text>
<text x="183.2" y="26.4">0</text>
<text x="183.2" y="30">1</text>
<text x="187.7" y="24.3">GND</text>
<text x="187.7" y="27.8">0</text>
<text x="212.1" y="27.8">AGND</text>
<text x="224" y="30">3v</text>
<text x="224" y="26.4">AG</text>
<text x="183.2" y="33.5">2</text>
<text x="187.7" y="31.4">1</text>
<text x="187.7" y="34.9">2</text>
<text x="212.7" y="34.9">MCLK</text>
<text x="214.2" y="31.4">3.3V</text>
<text x="224" y="33.5">23</text>
<text x="230" y="34.8">MLCK</text>
<text x="24.7" y="40.3">GPS_TX</text>
<text x="183.2" y="37">3</text>
<text x="183.2" y="40.5">4</text>
<text x="187.7" y="38.4">3</text>
<text x="187.7" y="41.9">4</text>
<text x="213.2" y="41.9">BCLK</text>
<text x="217.5" y="38.4">22</text>
<text x="224" y="40.5">21</text>
<text x="224" y="37">22</text>
<text x="230" y="41.8">BCLK</text>
<text x="262" y="40">RIN</text>
<text x="271.2" y="40.5">1</text>
<text x="24.6" y="43.8">GPS_RX</text>
<text x="25.1" y="47.1">Board</text>
<text x="183.2" y="44.1">5</text>
<text x="183.2" y="47.6">6</text>
<text x="187.7" y="45.5">5</text>
<text x="211.4" y="45.5">LRCLK</text>
<text x="224" y="47.6">19</text>
<text x="224" y="44.1">20</text>
<text x="230" y="45.4">LRCLK</text>
<text x="253.3" y="43.5">AIN_GND</text>
<text x="262.1" y="47.1">LIN</text>
<text x="271.2" y="44.1">2</text>
<text x="271.2" y="47.6">3</text>
<text x="274.7" y="42.3">1</text>
<text x="274.7" y="45.8">2</text>
<text x="26.1" y="50.6">Relay_Out</text>
<text x="168.3" y="50.8">DIN</text>
<text x="183.2" y="51.1">7</text>
<text x="187.7" y="49">MEMCS</text>
<text x="187.7" y="52.5">DIN</text>
<text x="214.8" y="52.5">SDA</text>
<text x="215.4" y="49">SCL</text>
<text x="224" y="51.1">18</text>
<text x="230" y="52.4">SDA0</text>
<text x="230" y="48.9">SCL0</text>
<text x="274.7" y="49.4">3</text>
<text x="327.8" y="51.1">1</text>
<text x="332.3" y="52.5">VSS</text>
<text x="22.4" y="57.6">TxSw_Out</text>
<text x="25.8" y="54.1">RxSw_Out</text>
<text x="165.1" y="54.4">DOUT</text>
<text x="183.2" y="54.6">8</text>
<text x="183.2" y="58.2">9</text>
<text x="187.7" y="56.1">DOUT</text>
<text x="187.7" y="59.6">9</text>
<text x="217.5" y="59.6">16</text>
<text x="217.5" y="56.1">17</text>
<text x="224" y="58.2">16</text>
<text x="224" y="54.6">17</text>
<text x="258.8" y="59.4">ROUT</text>
<text x="271.2" y="59.9">1</text>
<text x="327.8" y="54.6">2</text>
<text x="327.8" y="58.2">3</text>
<text x="332.3" y="56.1">VSS</text>
<text x="332.3" y="59.6">VDD</text>
<text x="24" y="61.2">BL_Ctrl</text>
<text x="36" y="64.9">DIN</text>
<text x="181.2" y="61.7">10</text>
<text x="181.2" y="65.2">11</text>
<text x="187.7" y="63.1">SDCS</text>
<text x="215.1" y="63.1">VOL</text>
<text x="224" y="65.2">14</text>
<text x="224" y="61.7">15</text>
<text x="233.5" y="64.7">ROUT</text>
<text x="250.2" y="62.9">AOUT_GND</text>
<text x="271.2" y="63.5">2</text>
<text x="274.7" y="61.7">1</text>
<text x="274.7" y="65.2">2</text>
<text x="327.8" y="61.7">4</text>
<text x="332.3" y="63.1">VDD</text>
<text x="24.8" y="71.8">TFT_RESET</text>
<text x="32.8" y="68.5">DOUT</text>
<text x="181.2" y="68.8">12</text>
<text x="187.7" y="66.6">MOSI</text>
<text x="187.7" y="70.2">MISO</text>
<text x="215" y="70.2">SCK</text>
<text x="217.5" y="66.6">14</text>
<text x="224" y="68.8">13</text>
<text x="235.3" y="70">AOUT_GND</text>
<text x="259" y="66.5">LOUT</text>
<text x="271.2" y="67">3</text>
<text x="274.7" y="68.8">3</text>
<text x="312.8" y="68.5">TFT_CS</text>
<text x="327.8" y="68.8">5</text>
<text x="332.3" y="70.2">RD / SCS</text>
<text x="30.6" y="75.5">TFT_CS</text>
<text x="237.1" y="73.5">LOUT</text>
<text x="315.9" y="72">MISO</text>
<text x="315.9" y="75.5">MOSI</text>
<text x="327.8" y="72.3">6</text>
<text x="327.8" y="75.8">7</text>
<text x="332.3" y="73.7">RW / SDO</text>
<text x="332.3" y="77.2">/CS / DSI</text>
<text x="33.7" y="79.1">MOSI</text>
<text x="33.7" y="82.6">MISO</text>
<text x="172" y="82.3">RIN</text>
<text x="172.2" y="78.8">LIN</text>
<text x="181.2" y="79.3">29</text>
<text x="181.2" y="82.9">30</text>
<text x="187.7" y="80.8">LIN</text>
<text x="212.6" y="80.8">ROUT</text>
<text x="224" y="79.3">31</text>
<text x="224" y="82.9">32</text>
<text x="311.6" y="79.1">SPI_SCK</text>
<text x="327.8" y="79.3">8</text>
<text x="327.8" y="82.9">9</text>
<text x="332.3" y="80.8">RS / SCLK</text>
<text x="165.1" y="85.9">AIN_GND 35</text>
<text x="181.2" y="89.9">34</text>
<text x="187.7" y="84.3">RIN</text>
<text x="187.7" y="87.8">LINGND</text>
<text x="207.5" y="84.3">OUTGND</text>
<text x="213" y="87.8">LOUT</text>
<text x="224" y="86.4">33</text>
<text x="242.8" y="89.9">1</text>
<text x="307" y="89.6">TFT_RESET 11</text>
<text x="325.8" y="86.4">10</text>
<text x="332.3" y="84.3">WAIT</text>
<text x="332.3" y="87.8">INT</text>
<text x="187.7" y="91.3">RINGND</text>
<text x="332.3" y="91.3">/RESET</text>
<text x="31.1" y="100">TP_INT</text>
<text x="205.7" y="100.2" transform="rotate(-90 205.7 100.2)">MIC</text>
<text x="209.2" y="100.2" transform="rotate(-90 209.2 100.2)">GND</text>
<text x="325.8" y="97">12</text>
<text x="332.3" y="98.4">C86</text>
<text x="204.3" y="106.7" transform="rotate(-90 204.3 106.7)">36</text>
<text x="207.8" y="106.7" transform="rotate(-90 207.8 106.7)">37</text>
<text x="325.8" y="104">13</text>
<text x="332.3" y="105.4">VSS</text>
<text x="313.3" y="110.6">BL_Ctrl 14</text>
<text x="332.3" y="112.5">BL_CTRL</text>
<text x="325.8" y="118.1">15</text>
<text x="332.3" y="119.6">D0</text>
<text x="250.1" y="121.8" transform="rotate(-90 250.1 121.8)">3</text>
<text x="251.9" y="125.3" transform="rotate(-90 251.9 125.3)">3</text>
<text x="253.6" y="121.8" transform="rotate(-90 253.6 121.8)">2</text>
<text x="255.4" y="125.3" transform="rotate(-90 255.4 125.3)">2</text>
<text x="257.2" y="121.8" transform="rotate(-90 257.2 121.8)">1</text>
<text x="258.9" y="125.3" transform="rotate(-90 258.9 125.3)">1</text>
<text x="325.8" y="121.7">16</text>
<text x="325.8" y="125.2">17</text>
<text x="332.3" y="123.1">D1</text>
<text x="325.8" y="128.7">18</text>
<text x="332.3" y="126.6">D2</text>
<text x="332.3" y="130.1">D3</text>
<text x="325.8" y="132.3">19</text>
<text x="325.8" y="135.8">20</text>
<text x="332.3" y="133.7">D4</text>
<text x="332.3" y="137.2">D5</text>
<text x="325.8" y="139.3">21</text>
<text x="325.8" y="142.8">22</text>
<text x="332.3" y="140.7">D6</text>
<text x="325.8" y="146.4">23</text>
<text x="325.8" y="149.9">24</text>
<text x="332.3" y="144.3">D7</text>
<text x="332.3" y="147.8">D8</text>
<text x="241.7" y="153.1">SCL</text>
<text x="250.3" y="155.2">9</text>
<text x="250.3" y="151.7">10</text>
<text x="261.8" y="151.2">SCL0</text>
<text x="261.8" y="154.7">SDA0</text>
<text x="325.8" y="153.4">25</text>
<text x="332.3" y="151.3">D9</text>
<text x="332.3" y="154.8">D10</text>
<text x="239.6" y="160.2">AREF</text>
<text x="241.1" y="156.6">SDA</text>
<text x="250.3" y="158.7">8</text>
<text x="325.8" y="157">26</text>
<text x="325.8" y="160.5">27</text>
<text x="332.3" y="158.4">D11</text>
<text x="332.3" y="161.9">D12</text>
<text x="240.6" y="163.7">GND</text>
<text x="241.6" y="167.1">D13</text>
<text x="250.3" y="162.3">7</text>
<text x="250.6" y="165.7">6</text>
<text x="325.8" y="164">28</text>
<text x="325.8" y="167.5">29</text>
<text x="332.3" y="165.4">D13</text>
<text x="190.1" y="169.2">25</text>
<text x="190.1" y="172.8">26</text>
<text x="196.6" y="170.7">POWER</text>
<text x="241.5" y="170.8">D12</text>
<text x="250.4" y="169.4">5</text>
<text x="250.4" y="172.8">4</text>
<text x="325.8" y="171.1">30</text>
<text x="332.3" y="168.9">D14</text>
<text x="332.3" y="172.5">D15</text>
<text x="190.1" y="176.3">27</text>
<text x="190.1" y="179.8">28</text>
<text x="196.6" y="174.2">IOREF</text>
<text x="196.6" y="177.7">RESET</text>
<text x="241.5" y="177.8">D10</text>
<text x="241.5" y="174.2">D11</text>
<text x="250.4" y="179.9">2</text>
<text x="250.4" y="176.4">3</text>
<text x="260" y="179.4">TxSw</text>
<text x="325.8" y="178.1">31</text>
<text x="332.3" y="179.5">VSS</text>
<text x="190.1" y="183.4">29</text>
<text x="196.6" y="181.2">3V3</text>
<text x="196.6" y="184.8">5V</text>
<text x="243.5" y="184.8">D8</text>
<text x="243.5" y="181.3">D9</text>
<text x="250.4" y="183.4">1</text>
<text x="260" y="182.9">RxSw</text>
<text x="325.8" y="181.6">32</text>
<text x="332.3" y="183.1">NC</text>
<text x="190" y="190.5">31</text>
<text x="190.1" y="186.9">30</text>
<text x="196.5" y="191.9">GND</text>
<text x="196.6" y="188.3">GND</text>
<text x="313.3" y="188.4">TP_INT 33</text>
<text x="315.9" y="191.9">SDA0</text>
<text x="332.3" y="190.1">CTP_INT / PEN</text>
<text x="190" y="194">32</text>
<text x="196.5" y="195.4">VIN</text>
<text x="316.5" y="195.5">SCL0</text>
<text x="325.8" y="192.2">34</text>
<text x="325.8" y="195.8">35</text>
<text x="332.3" y="193.6">CTP_SDA / RTP_DIN</text>
<text x="332.3" y="197.2">CPT_SCL / RTP_SCLK</text>
<text x="243.5" y="202.5">D7</text>
<text x="250.5" y="201">18 Relay</text>
<text x="325.8" y="199.3">36</text>
<text x="332.3" y="200.7">CTP_RST / RTP_DOUT</text>
<text x="19.1" y="206.3">7</text>
<text x="19.1" y="209.9">6</text>
<text x="23.6" y="207.8">SH2</text>
<text x="36.8" y="207.8">SH3</text>
<text x="45.9" y="209.9">9</text>
<text x="45.9" y="206.3">8</text>
<text x="80.5" y="207.6">AIN_GND</text>
<text x="89.3" y="204">LIN</text>
<text x="98.4" y="204.6">1</text>
<text x="98.4" y="208.1">2</text>
<text x="101.8" y="206.3">1</text>
<text x="101.8" y="209.9">2</text>
<text x="161.2" y="209.3">Relay</text>
<text x="243.5" y="209.5">D5</text>
<text x="243.5" y="206">D6</text>
<text x="250.5" y="208.1">16</text>
<text x="250.5" y="204.6">17 Board</text>
<text x="325.8" y="206.3">37</text>
<text x="325.8" y="209.9">38</text>
<text x="332.3" y="207.8">VDD</text>
<text x="23.6" y="211.3">SH1</text>
<text x="36.8" y="211.3">SH4</text>
<text x="89.1" y="211.1">RIN</text>
<text x="98.4" y="211.6">3</text>
<text x="101.8" y="213.4">3</text>
<text x="189.9" y="211.6">19</text>
<text x="189.9" y="215.1">20</text>
<text x="196.4" y="213">A0</text>
<text x="243.5" y="213">D4</text>
<text x="250.5" y="215.2">14</text>
<text x="250.5" y="211.6">15</text>
<text x="325.8" y="213.4">39</text>
<text x="332.3" y="211.3">VDD</text>
<text x="332.3" y="214.8">VSS</text>
<text x="27.5" y="220.1" transform="rotate(-90 27.5 220.1)">GND</text>
<text x="31" y="220.1" transform="rotate(-90 31 220.1)">ID</text>
<text x="34.6" y="220.1" transform="rotate(-90 34.6 220.1)">D+</text>
<text x="38.1" y="220.1" transform="rotate(-90 38.1 220.1)">D-</text>
<text x="41.6" y="220.1" transform="rotate(-90 41.6 220.1)">VBUS</text>
<text x="116.1" y="216.4">Relay_Out</text>
<text x="189.9" y="218.6">21</text>
<text x="196.4" y="216.5">A1</text>
<text x="196.4" y="220">A2</text>
<text x="243.5" y="220.1">D2</text>
<text x="243.5" y="216.6">D3</text>
<text x="250.5" y="218.7">13</text>
<text x="325.8" y="216.9">40</text>
<text x="332.3" y="218.3">VSS</text>
<text x="26.1" y="224.6" transform="rotate(-90 26.1 224.6)">5</text>
<text x="29.6" y="224.6" transform="rotate(-90 29.6 224.6)">4</text>
<text x="33.2" y="224.6" transform="rotate(-90 33.2 224.6)">3</text>
<text x="36.7" y="224.6" transform="rotate(-90 36.7 224.6)">2</text>
<text x="40.2" y="224.6" transform="rotate(-90 40.2 224.6)">1</text>
<text x="106.5" y="225.2">TxSw</text>
<text x="189.9" y="222.1">22</text>
<text x="189.9" y="225.7">23</text>
<text x="196.4" y="223.6">A3</text>
<text x="196.4" y="227.1">A4</text>
<text x="243.4" y="227.2">D0</text>
<text x="243.4" y="223.7">D1</text>
<text x="250.3" y="225.8">11</text>
<text x="250.3" y="222.2">12</text>
<text x="64.8" y="232.3">TxSw_Out</text>
<text x="189.9" y="229.2">24</text>
<text x="196.4" y="230.6">A5</text>
<text x="106.5" y="257">RxSw</text>
<text x="169.2" y="263">GPS_RX</text>
<text x="64.6" y="264">RxSw_Out</text>
<text x="169.4" y="266.5">GPS_TX</text>
</g>
<g font-size="3.2">
<text x="250.1" y="101.5" transform="rotate(-90 250.1 101.5)">2</text>
<text x="253.6" y="101.5" transform="rotate(-90 253.6 101.5)">3</text>
<text x="257.2" y="101.5" transform="rotate(-90 257.2 101.5)">4</text>
<text x="260.7" y="101.5" transform="rotate(-90 260.7 101.5)">5</text>
<text x="27.5" y="247.5" transform="rotate(-90 27.5 247.5)">5</text>
<text x="31" y="247.5" transform="rotate(-90 31 247.5)">4</text>
<text x="34.6" y="247.5" transform="rotate(-90 34.6 247.5)">3</text>
<text x="38.1" y="247.5" transform="rotate(-90 38.1 247.5)">2</text>
<text x="41.6" y="247.5" transform="rotate(-90 41.6 247.5)">1</text>
<text x="197.6" y="257.1">VCC</text>
<text x="197.6" y="260.7">GND</text>
<text x="197.6" y="264.2">RXD</text>
<text x="197.6" y="267.7">TXD</text>
<text x="197.6" y="271.3">PPS</text>
</g>
<g font-size="2.8" fill="#840000">
<text x="104.7" y="33.4">VUSB</text>
<text x="115.9" y="32">49</text>
<text x="43" y="37.3">1</text>
<text x="43" y="40.9">2</text>
<text x="50.8" y="38.7">GND</text>
<text x="106.4" y="38.7">VIN</text>
<text x="115.9" y="40.9">47</text>
<text x="115.9" y="37.3">48</text>
<text x="43" y="44.4">3</text>
<text x="43" y="47.9">4</text>
<text x="50.8" y="42.2">0_PWM_RX1_CRX2_CS1</text>
<text x="50.8" y="45.7">1_PWM_TX1_CTX2_MISO1</text>
<text x="106.4" y="45.7">3V3</text>
<text x="106.4" y="42.2">GND</text>
<text x="115.9" y="47.9">45 MLCK</text>
<text x="115.9" y="44.4">46</text>
<text x="43" y="51.4">5</text>
<text x="50.8" y="52.8">3_PWM_LRCLK2</text>
<text x="50.8" y="49.3">2_PWM_OUT2</text>
<text x="77.6" y="49.3">23_PWM_A9_CRX1_MCLK1</text>
<text x="87.8" y="52.8">22_PWM_A8_CTX1</text>
<text x="115.9" y="51.4">44</text>
<text x="43" y="55">6</text>
<text x="43" y="58.5">7</text>
<text x="50.8" y="56.3">4_PWM_BCLK2</text>
<text x="50.8" y="59.8">5_PWM_IN2</text>
<text x="84.4" y="59.8">20_A6_TX5_LRCLK1</text>
<text x="86.1" y="56.3">21_A7_RX5_BCLK1</text>
<text x="115.9" y="58.5">42 LRCLK</text>
<text x="115.9" y="55">43 BCLK</text>
<text x="43" y="62">8</text>
<text x="43" y="65.5">9</text>
<text x="50.8" y="63.4">6_PWM_OUT1D</text>
<text x="87.8" y="63.4">19_PWM_A5_SCL0</text>
<text x="115.9" y="65.5">40 SDA0</text>
<text x="115.9" y="62">41 SCL0</text>
<text x="43" y="69.1">10</text>
<text x="50.8" y="70.4">8_PWM_TX2_IN1</text>
<text x="50.8" y="66.9">7_PWM_RX2_OUT1A</text>
<text x="87.8" y="70.4">17_A3_TX4_SDA1</text>
<text x="87.8" y="66.9">18_PWM_A4_SDA0</text>
<text x="115.9" y="69.1">39</text>
<text x="43" y="72.6">11</text>
<text x="43" y="76.1">12</text>
<text x="50.8" y="74">9_PWM_OUT1C</text>
<text x="50.8" y="77.5">10_PWM_CS_MQSR</text>
<text x="77.6" y="77.5">15_PWM_A1_RX3_SPDIF&lt;</text>
<text x="87.8" y="74">16_A2_RX4_SCL1</text>
<text x="115.9" y="76.1">37</text>
<text x="115.9" y="72.6">38</text>
<text x="43" y="79.7">13</text>
<text x="43" y="83.2">14</text>
<text x="50.8" y="81">11_PWM_MOSI_CTX114_PWM_A0_TX3_SPDIF&gt;</text>
<text x="115.9" y="83.2">35 SPI_SCK</text>
<text x="115.9" y="79.7">36</text>
<text x="43" y="86.7">15</text>
<text x="50.8" y="84.5">12_PWM_MISO_MQSL 13_PWM_SCK_CRX1_LED</text>
<text x="50.8" y="88.1">3V3</text>
<text x="106.4" y="88.1">GND</text>
<text x="115.9" y="86.7">34</text>
<text x="43" y="90.2">16</text>
<text x="43" y="93.8">17</text>
<text x="50.8" y="91.6">24_PWM_A10_TX6_SCL2</text>
<text x="50.8" y="95.1">25_PWM_A11_RX6_SDA2</text>
<text x="92.9" y="91.6">41_A1_MIS01</text>
<text x="94.5" y="95.1">40_A16_CS1</text>
<text x="115.9" y="93.8">32</text>
<text x="115.9" y="90.2">33</text>
<text x="43" y="97.3">18</text>
<text x="43" y="100.8">19</text>
<text x="50.8" y="98.7">26_A12_MOSI1</text>
<text x="92.9" y="98.7">39_DAT2_TX5</text>
<text x="115.9" y="100.8">30</text>
<text x="115.9" y="97.3">31</text>
<text x="43" y="104.4">20</text>
<text x="43" y="107.9">21</text>
<text x="50.8" y="102.2">27_A13_SCK1</text>
<text x="50.8" y="105.7">28_PWM_RX7</text>
<text x="86.1" y="105.7">37_PWM_CMD_SCK2</text>
<text x="92.9" y="102.2">38_DAT3_RX5</text>
<text x="115.9" y="107.9">28</text>
<text x="115.9" y="104.4">29</text>
<text x="43" y="111.4">22</text>
<text x="50.8" y="109.2">29_PWM_TX7</text>
<text x="50.8" y="112.8">30_CRX3</text>
<text x="87.8" y="109.2">36_PWM_CLK_CS2</text>
<text x="89.5" y="112.8">35_DAT0_MOSI2</text>
<text x="115.9" y="111.4">27</text>
<text x="43" y="114.9">23</text>
<text x="43" y="118.5">24</text>
<text x="50.8" y="116.3">31_CTX3</text>
<text x="50.8" y="119.8">32_OUT1B</text>
<text x="89.5" y="116.3">34_DAT1_MISO2</text>
<text x="91.2" y="119.8">33_PWM_MCLK2</text>
<text x="115.9" y="118.5">25</text>
<text x="115.9" y="114.9">26</text>
<text x="43" y="125.5">66</text>
<text x="43" y="129">67</text>
<text x="50.8" y="126.9">D-</text>
<text x="50.8" y="130.4">D+</text>
<text x="59.1" y="131.3" transform="rotate(-90 59.1 131.3)">USB</text>
<text x="108.1" y="130.2">R-</text>
<text x="115.9" y="128.9">65</text>
<text x="43" y="134.3">55</text>
<text x="43" y="137.9">56</text>
<text x="50.8" y="135.7">5V</text>
<text x="61.7" y="133.8" transform="rotate(-90 61.7 133.8)">Device</text>
<text x="106.4" y="133.8">GND</text>
<text x="108.1" y="137.3">T+</text>
<text x="115.9" y="135.9">63</text>
<text x="115.9" y="132.4">64</text>
<text x="43" y="141.4">57</text>
<text x="50.8" y="139.2">D-</text>
<text x="50.8" y="142.8">D+</text>
<text x="108.1" y="140.8">T-</text>
<text x="115.9" y="143">61</text>
<text x="115.9" y="139.5">62</text>
<text x="43" y="144.9">58</text>
<text x="43" y="148.4">59</text>
<text x="50.8" y="146.3">GND</text>
<text x="50.8" y="149.8">GND</text>
<text x="59.1" y="145.4" transform="rotate(-90 59.1 145.4)">USB</text>
<text x="61.7" y="146.2" transform="rotate(-90 61.7 146.2)">Host</text>
<text x="103.2" y="145.2" transform="rotate(-90 103.2 145.2)">Ethernet</text>
<text x="106.4" y="144.3">LED</text>
<text x="108.1" y="147.9">R+</text>
<text x="115.9" y="146.5">60</text>
<text x="71.9" y="150.6" transform="rotate(-90 71.9 150.6)">VBAT</text>
<text x="77.2" y="150.6" transform="rotate(-90 77.2 150.6)">3V3</text>
<text x="82.5" y="150.6" transform="rotate(-90 82.5 150.6)">GND</text>
<text x="87.8" y="150.6" transform="rotate(-90 87.8 150.6)">PROGRAM</text>
<text x="93" y="150.6" transform="rotate(-90 93 150.6)">ON_OFF</text>
<text x="70.5" y="158.4" transform="rotate(-90 70.5 158.4)">50</text>
<text x="75.8" y="158.4" transform="rotate(-90 75.8 158.4)">51</text>
<text x="81.1" y="158.4" transform="rotate(-90 81.1 158.4)">52</text>
<text x="86.4" y="158.4" transform="rotate(-90 86.4 158.4)">53</text>
<text x="91.7" y="158.4" transform="rotate(-90 91.7 158.4)">54</text>
</g>
<g font-size="2.1" fill="#840000">
<text x="88.1" y="38.4">(3.6v to 5.5v)</text>
<text x="90" y="45.5">(250mA max)</text>
</g>
</svg>
